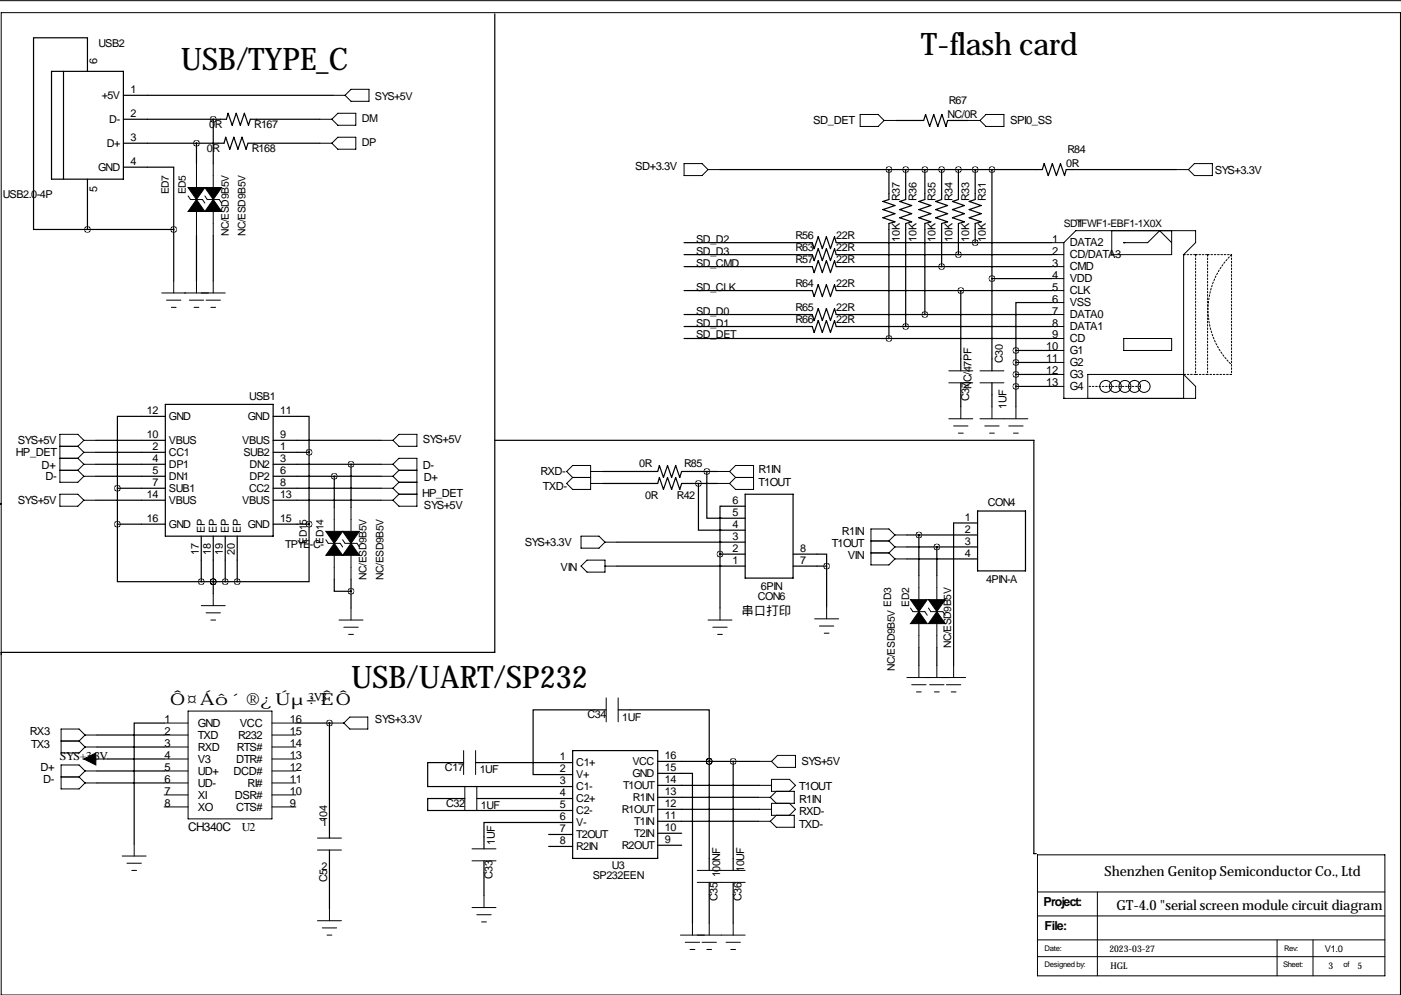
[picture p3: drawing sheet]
<svg xmlns="http://www.w3.org/2000/svg" width="297mm" height="211mm" viewBox="0 0 297 211" stroke-linecap="round" stroke-linejoin="round" font-family="sans-serif">
<g fill="none" stroke="#000" stroke-width=".21">
<path d="M0 .1h297.1M.3 2.7h296.6v208.3h-296.6zM74.4 18.9h3.8v2.6h-3.8l-1.2-1.3zM41.7 34.7v5.1M45.2 34.7v5.1M67.8 25.3h2.6M67.8 30.4h2.6M70.4 25.3l1.2-1.3h3.8v2.6h-3.8zM70.6 20.2h2.6M71.6 29.1h3.8v2.5h-3.8l-1.2-1.2zM145 34.7h3.8l1.3 1.3-1.3 1.2h-3.8zM150.1 36h2.6"/>
<path d="M182.4 24.3h3.8l1.3 1.2-1.3 1.3h-3.8zM187.5 25.5h2.5M205.2 25.5h2.6M209 24.3h3.9v2.5h-3.9l-1.2-1.3zM249.4 36h2.6M252 36l1.2-1.3h3.8v2.5h-3.8zM36.8 59.6v2.5M39.9 41.5l.5 .8h2.5l.5 .8M41.7 44.8v5.1M41.7 59.6v2.5M43.4 41.5l.5 .8h2.6l.5 .8M45.2 44.8v5.1"/>
<path d="M45.2 59.6v2.5M223 54h2.6M223 51.4h2.6M223 56.5h2.6M223 59.1h2.6M225.6 51.4l2.5-2.5h25.4v2.5l-2.5 2.6v30.5M225.6 51.4v33.1M235.7 48.9v5.1h12.7v-5.1M238.3 51.4h.1M238.3 51.4h5l2.6-2.5 2.5 2.5M34.3 62.1h13.5M35.3 63.6h3.1"/>
<path d="M36.3 65.2h1M40.1 63.6h3.1M41.1 65.2h1.1M43.7 63.6h3M44.7 65.2h1M201.2 78.6h5M207.8 78.6h5.1M223 71.8h2.6M223 74.3h2.6M223 79.4h2.6M223 61.6h2.6M223 64.1h2.6"/>
<path d="M223 66.7h2.6M223 69.2h2.6M223 76.8h2.6M238.3 71.8h10.1v2.5h-10.1zM12.7 94.6h3.8M12.7 97.2h3.8M12.7 99.7h3.8M16.5 94.6l1.3 1.3M16.5 97.2l1.3 1.2M16.5 99.7l1.3 1.3M17.8 93.4h2.5M17.8 93.4l-1.3 1.2"/>
<path d="M17.8 93.4l-1.3-1.3h-3.8v10.1h3.8l1.3-1.2M17.8 95.9h2.5M17.8 95.9l-1.3 1.3M17.8 98.4h2.5M17.8 98.4l-1.3 1.3M80.8 93.4h2.5M80.8 98.4h2.5M83.3 98.4l1.3-1.2h3.8v10.1h-3.8l-1.3-1.2M83.3 98.4l1.3 1.3M84.6 92.1h3.8v2.5h-3.8l-1.3-1.2zM84.6 99.7h3.8M84.6 99.7l-1.3 1.3"/>
<path d="M120.1 100l1.3-1.3h3.8v5.1h-3.8l-1.3-1.3 1.3-1.3zM125.2 100h2.6M152.1 100h2.6M154.7 100l1.3-1.3h3.8v5.1h-3.8l-1.3-1.3M154.7 100l1.3 1.2M201.2 81.2h5M201.2 88.8h5M202.2 90.3h3M203.2 91.8h1M203.7 86.2v2.6M207.8 81.2h5.1M207.8 88.8h10.1"/>
<path d="M208.8 90.3h3M209.8 91.8h1M210.3 86.2v2.6M213.9 90.3h3M214.9 91.8h1M215.4 86.2v2.6M223 81.9h2.6M225.6 84.5h.1M225.6 84.5h27.9v-2.6l-2.5-2.5h-20.4v5.1M0 106.8h.3M0 106.7l.3 .1M.3 106.8l-.4 .2"/>
<path d="M12.7 104.8h3.8l1.3 1.3-1.3 1.2h-3.8zM17.8 101h2.5M17.8 106.1h2.5M69.1 114.4l.5 .8h2.5l.5 .8M70.9 107.6v5.1M70.9 117.7v5.1M72.6 114.4l.6 .8h2.5l.5 .8M74.4 107.6v5.1M74.4 117.7v5.1M80.8 101h2.5M80.8 106.1h2.5M80.8 103.5h2.5"/>
<path d="M83.3 103.5l1.3 1.3M83.3 101l1.3 1.2M84.6 102.2h3.8M84.6 104.8h3.8M84.6 104.8l-1.3 1.3M84.6 102.2l-1.3 1.3M121.4 101.2h3.8M123.2 113.7h3.8l1.3 1.2-1.3 1.3h-3.8zM125.2 102.5h2.6M128.3 114.9h2.5M152.1 102.5h2.6M156 101.2h3.8"/>
<path d="M156 101.2l-1.3 1.3M184.7 117.2h3.8M184.7 114.7h3.8M188.5 117.2l1.2 1.3M188.5 114.7l1.2 1.3M189.7 118.5h2.6M189.7 113.4l-1.2-1.2h-3.8v7.6h3.8l1.2-1.3M189.7 116h2.6M189.7 116l-1.2 1.2M189.7 113.4h2.6M189.7 113.4l-1.2 1.3M296.9 106.8h.2"/>
<path d="M296.9 106.8l.2 .1M297.1 106.7l-.2 .1M42.7 128.4h5.1M43.7 129.9h3M44.7 131.5h1M45.2 125.9v2.5M71.9 131.5h5.1M72.9 133h3M73.9 134.5h1M74.4 128.9v2.6M123.2 120l1.3-1.2h3.8v2.5h-3.8zM128.3 120h2.5"/>
<path d="M150.1 131.5h5.1M151.1 133h3.1M152.1 134.5h1.1M152.7 128.9v2.6M172.7 131.2h5.1M173.7 132.7h3.1M174.8 134.3h1M175.3 128.7v2.5M193 128.9l.5 .8h2.6l.5 .7M194.8 122.1v5M194.8 132.2v5.1M196.8 128.9l.6 .8h2.5l.5 .7"/>
<path d="M198.6 122.1v5M198.6 132.2v5.1M13 157.1h3.8M16.8 157.1l1.2 1.3M18 155.8h2.6M18 158.4h2.6M18 155.8l-1.2-1.2h-3.8v5.1h3.8l1.2-1.3M18 155.8l-1.2 1.3M34.8 155.8h5.1M34.8 158.4h5.1M34.8 153.3h5.1M39.9 150.8h17.8v22.8h-17.8z"/>
<path d="M57.7 155.8h5M57.7 158.4h5M57.7 153.3h5M70.4 153.3h2.5M72.9 153.3l1.3-1.3h3.8v2.6h-3.8zM98.3 159.1v5.1M100.8 159.1v5.1M128.5 148v5M131.1 148v5M192.3 143.7h12.4M193.3 145.2h3M194.3 146.7h1"/>
<path d="M194.8 141.1v2.6M197.1 145.2h3.1M198.1 146.7h1M198.6 141.1v2.6M200.7 145.2h3M201.7 146.7h1M202.2 141.1v2.6M13 164.7h3.8M16.8 164.7l1.2 1.3M17.8 160.9h5.1M18 163.5h2.6M18 166h2.6"/>
<path d="M18 163.5l-1.2-1.3h-3.8v5.1h3.8l1.2-1.3M18 163.5l-1.2 1.2M28.4 179v2.5M34.8 160.9h5.1M34.8 163.5h5.1M34.8 166h5.1M34.8 168.5h5.1M34.8 171.1h5.1M57.7 160.9h5M57.7 163.5h5M57.7 166h5M57.7 168.5h5"/>
<path d="M57.7 171.1h5M67.3 177.7h5.1M98.6 166.8v5M100.1 180h5.1M101.1 166.8v5M160.8 169.1h2.5M160.8 174.1h2.5M161 166.5h2.6M161 171.6h2.6M161 161.4h2.6M163.3 169.1l1.3 1.2M164.6 167.8l-1.3 1.3"/>
<path d="M164.6 172.9l-1.3 1.2M164.8 160.2h3.9v2.5h-3.9l-1.2-1.3zM167.4 167.8l1.3-1.3-1.3-1.3h-3.8v2.6h4.8v2.5h-4.8v2.6h4.8v2.5h-3.8l-1.3-1.3M167.4 170.3l1.3 1.3-1.3 1.3M25.9 181.5h5.1M26.9 183h3.1M27.9 184.5h1.1M67.3 180.2h5.1M67.3 195.2h5.1M68.3 196.7h3.1M69.3 198.3h1.1M69.8 192.7v2.5"/>
<path d="M100.1 182.5h5.1M100.1 192.4h5.1M101.1 193.9h3M102.1 195.5h1M102.6 189.9v2.5M144.3 198.3h13.7M145.3 199.8h3M146.8 195.7v2.6M147.8 187.1h10.2M147.8 184.5h10.2M148.8 199.8h3.1M150.4 195.7v2.6"/>
<path d="M153.9 199.8h3.1M155.4 195.7v2.6M220 199.3h73.6M220 194.2h73.6M220 181.2h73.6v25.7h-73.6zM220 189.1h73.6M232.7 189.1v17.8M270.8 199.3v7.6M278.4 199.3v7.6M146.3 201.3h1M149.9 201.3h1M154.9 201.3h1.1"/>
<path d="M220 202.8h73.6"/>
<circle cx="234.4" cy="81.9" r="1.27"/>
<circle cx="236.5" cy="81.9" r="1.27"/>
<circle cx="238.5" cy="81.9" r="1.27"/>
<circle cx="240.5" cy="81.9" r="1.27"/>
<circle cx="242.6" cy="81.9" r="1.27"/>
</g>
<g fill="none" stroke="#000" stroke-width=".25">
<path d="M10.9 15.1h15.3v22.9h-15.3zM13.5 15.1v22.9M18.5 15.1v-7.1h-11.4v40.7h11.4M104.9 2.9v135.4h-104.6v.5M18.5 38v10.7M26.2 35.4h10.6v13.3M26.2 25.3h21.8l.4-1.3 .8 2.6 .9-2.6 .9 2.6 .8-2.6 .9 2.6 .4-1.3h14.7M26.2 30.4h21.3l.4-1.3 .8 2.5 .9-2.5 .8 2.5 .9-2.5 .9 2.5 .4-1.2h15.2M26.2 20.2h44.4M41.7 30.4v4.3M45.2 25.3v9.4M152.7 36h68.3l.4-1.3 .8 2.5 .9-2.5 .9 2.5 .8-2.5 .9 2.5 .4-1.2h23.3"/>
<path d="M188.5 36v6.3l-1.3 .4 2.5 .9-2.5 .8 2.5 .9-2.5 .9 2.5 .8-1.2 .4v24.4M190 25.5h5.8l.4-1.2 .9 2.5 .9-2.5 .8 2.5 .9-2.5 .9 2.5 .3-1.3h4.3M192 36v6.3l-1.2 .4 2.5 .9-2.5 .8 2.5 .9-2.5 .9 2.5 .8-1.3 .4v21.8M196.1 36v6.3l-1.3 .4 2.6 .9-2.6 .8 2.6 .9-2.6 .9 2.6 .8-1.3 .4v19.3M199.6 36v6.3l-1.2 .4 2.5 .9-2.5 .8 2.5 .9-2.5 .9 2.5 .8-1.3 .4v9.1M203.2 36v6.3l-1.3 .4 2.6 .9-2.6 .8 2.6 .9-2.6 .9 2.6 .8-1.3 .4v6.6M206.8 36v6.3l-1.3 .4 2.5 .9-2.5 .8 2.5 .9-2.5 .9 2.5 .8-1.2 .4v4M210.3 36v42.6M18.5 48.7h18.3M36.8 48.7v10.9M41.7 49.9v9.7M45.2 49.9v9.7"/>
<path d="M145 51.4h27.2l.4 1.3 .9-2.5 .8 2.5 .9-2.5 .9 2.5 .8-2.5 .4 1.2h45.7M145 56.5h27.2l.4 1.3 .9-2.5 .8 2.5 .9-2.5 .9 2.5 .8-2.5 .4 1.2h45.7M145 54h27.2l.4 1.3 .9-2.6 .8 2.6 .9-2.6 .9 2.6 .8-2.6 .4 1.3h45.7M210.3 59.1h12.7M145 61.6h27.2l.4 1.3 .9-2.6 .8 2.6 .9-2.6 .9 2.6 .8-2.6 .4 1.3h45.7M145 66.7h27.2l.4 1.3 .9-2.6 .8 2.6 .9-2.6 .9 2.6 .8-2.6 .4 1.3h45.7M145 69.2h27.2l.4 1.3 .9-2.5 .8 2.5 .9-2.5 .9 2.5 .8-2.5 .4 1.2h45.7M145 71.8h78M203.7 61.6v17M215.4 74.3v11.9M215.4 74.3h7.6M215.4 76.8h7.6"/>
<path d="M215.4 79.4h7.6M223 64.1h-7.6v10.2M20.3 93.4h14.8M20.3 95.9h14.8M20.3 98.4h14.8M35.1 88.3h-10.2v15.2M35.1 85.7h22.8v28h-22.8zM57.9 88.3h7.6v7.6M57.9 93.4h22.9M57.9 95.9h7.6M57.9 98.4h22.9M65.5 95.9v15.2"/>
<path d="M74.4 98.4v9.2M104.9 93.4h114.3v87.6h.5M127.8 100h11.6l.4-1.3 .9 2.5 .8-2.5 .9 2.5 .9-2.5 .8 2.5 .4-1.2h7.6M149.9 100v9.9h8.1M203.7 81.2v5M210.3 81.2v5M215.4 81.9h7.6M20.3 101h14.8M20.3 106.1h14.8M24.9 111.1v12.2h17.8M24.9 103.5h10.2M24.9 111.1h10.2"/>
<path d="M24.9 103.5v7.6M42.7 113.7v9.6M45.2 113.7v12.2M47.8 113.7v9.6M50.3 113.7v9.6M57.9 101h22.9M57.9 103.5h22.9M57.9 106.1h22.9M57.9 111.1h7.6M65.5 111.1v12.2h-15.2M70.9 101v6.6M127.8 102.5h11.6l.4-1.3 .9 2.6 .8-2.6 .9 2.6 .9-2.6 .8 2.6 .4-1.3h7.6"/>
<path d="M130.8 114.9h27.2M148.1 102.5v9.9h9.9M152.7 117.5h5.3M152.7 117.5v11.4M158 107.3h-5.3v10.2M158 104.8h10.1v17.8h-10.1zM168.1 117.5h7.2v2.5M192.3 113.4h15M192.3 116h15M192.3 118.5h15M194.8 113.4v8.7M198.6 116v6.1"/>
<path d="M207.3 108.3h10.1v12.7h-10.1zM207.3 110.9h-5.1v30.2M42.7 123.3h7.6M45.2 123.3h.1M70.9 122.8v2.6h3.5M74.4 122.8v6.1M130.8 120h27.2M168.1 120h7.2M175.3 120v8.7M194.8 137.3v3.8M198.6 137.3v3.8M20.6 155.8h14.2"/>
<path d="M20.6 158.4h14.2M34.8 153.3h-6.4v25.7M62.7 153.3h7.7M69.8 153.3v24.4M121.4 159.1h18v22.9h-18zM128.5 150.5h-15.5v13.7h8.4M131.1 150.5h19.3v10.9M20.6 163.5h14.2M20.6 166h14.2M22.9 160.9h11.9M98.3 161.7h-7.6v5.1h30.7M98.6 169.3h-7.9v2.5h30.7"/>
<path d="M100.8 161.7h20.6M101.1 169.3h20.3M116.3 176.9h5.1M116.3 179.5h5.1M121.4 174.4h-18.8v5.6M139.4 164h7.4v31.7M139.4 161.4h21.6M139.4 166.5h21.6M139.4 169.1h21.4M139.4 171.6h21.6M139.4 174.1h21.4M139.4 176.7h5.1"/>
<path d="M139.4 179.2h5.1M150.4 161.4h.1M150.4 161.4v23.1M155.4 161.4v23.1M69.8 180.2v12.5M102.6 182.5v7.4M150.4 187.1v8.6M155.4 187.1v8.6"/>
</g>
<g fill="none" stroke="#000" stroke-width=".21" stroke-dasharray=".4 .4">
<path d="M251 54h.1M251 54h2.5M253.5 54v25.4M253.5 54h.1M253.5 54h2.5M256 54v25.4M256 54h.1M256 54h5.1M261.1 54v25.4M261.1 54a16.2 16.2 0 0 0 0 23.3M253.5 79.4h-2.5M256 79.4h-2.5"/>
<path d="M261.1 79.4h-5.1M230.9 81.9h10.9"/>
</g>
<g fill="#000" stroke="#000" stroke-width=".21">
<path d="M39.9 39.8h3.5l-1.7 2.5zM41.7 42.3l1.7 2.5h-3.5zM43.4 39.8h3.6l-1.8 2.5zM45.2 42.3l1.8 2.5h-3.6zM69.1 112.7h3.5l-1.7 2.5zM70.9 115.2l1.7 2.5h-3.5zM72.6 112.7h3.6l-1.8 2.5zM74.4 115.2l1.8 2.5h-3.6zM193 127.1h3.6l-1.8 2.6zM194.8 129.7l1.8 2.5h-3.6zM196.8 127.1h3.6l-1.8 2.6zM198.6 129.7l1.8 2.5h-3.6z"/>
<path d="M17.8 160.9l2.5-1.2v2.5z"/>
</g>
<path d="M215.3 76.8a.05 .05 0 0 0 .1 0 .05 .05 0 0 0-.1 0zM215.3 79.4a.05 .05 0 0 0 .1 0 .05 .05 0 0 0-.1 0zM215.3 74.3a.05 .05 0 0 0 .1 0 .05 .05 0 0 0-.1 0zM215.3 81.9a.05 .05 0 0 0 .1 0 .05 .05 0 0 0-.1 0zM210.3 59.1a.05 .05 0 0 0 .1 0 .05 .05 0 0 0-.1 0zM188.4 71.8a.05 .05 0 0 0 .1 0 .05 .05 0 0 0-.1 0zM210.3 36a.05 .05 0 0 0 .1 0 .05 .05 0 0 0-.1 0zM192 36a.05 .05 0 0 0 .1 0 .05 .05 0 0 0-.1 0zM196 36a.05 .05 0 0 0 .1 0 .05 .05 0 0 0-.1 0zM199.6 36a.05 .05 0 0 0 .1 0 .05 .05 0 0 0-.1 0zM206.7 36a.05 .05 0 0 0 .1 0 .05 .05 0 0 0-.1 0zM206.7 51.4a.05 .05 0 0 0 .1 0 .05 .05 0 0 0-.1 0zM199.6 56.5a.05 .05 0 0 0 .1 0 .05 .05 0 0 0-.1 0zM192 69.2a.05 .05 0 0 0 .1 0 .05 .05 0 0 0-.1 0zM196 66.7a.05 .05 0 0 0 .1 0 .05 .05 0 0 0-.1 0zM188.4 36a.05 .05 0 0 0 .1 0 .05 .05 0 0 0-.1 0zM65.5 111.1a.05 .05 0 0 0 .1 0 .05 .05 0 0 0-.1 0zM24.8 111.1a.05 .05 0 0 0 .1 0 .05 .05 0 0 0-.1 0zM50.2 123.3a.05 .05 0 0 0 .1 0 .05 .05 0 0 0-.1 0zM47.7 123.3a.05 .05 0 0 0 .1 0 .05 .05 0 0 0-.1 0zM45.2 123.3a.05 .05 0 0 0 .1 0 .05 .05 0 0 0-.1 0zM42.6 123.3a.05 .05 0 0 0 .1 0 .05 .05 0 0 0-.1 0zM45.2 123.3a.05 .05 0 0 0 .1 0 .05 .05 0 0 0-.1 0zM74.4 98.4a.05 .05 0 0 0 .1 0 .05 .05 0 0 0-.1 0zM70.8 101a.05 .05 0 0 0 .1 0 .05 .05 0 0 0-.1 0zM74.4 125.4a.05 .05 0 0 0 .1 0 .05 .05 0 0 0-.1 0zM65.5 95.9a.05 .05 0 0 0 .1 0 .05 .05 0 0 0-.1 0zM24.8 103.5a.05 .05 0 0 0 .1 0 .05 .05 0 0 0-.1 0zM45.2 25.3a.05 .05 0 0 0 .1 0 .05 .05 0 0 0-.1 0zM41.6 30.4a.05 .05 0 0 0 .1 0 .05 .05 0 0 0-.1 0zM155.4 161.4a.05 .05 0 0 0 .1 0 .05 .05 0 0 0-.1 0zM150.3 161.4a.05 .05 0 0 0 .1 0 .05 .05 0 0 0-.1 0zM150.3 161.4a.05 .05 0 0 0 .1 0 .05 .05 0 0 0-.1 0zM148 102.5a.05 .05 0 0 0 .1 0 .05 .05 0 0 0-.1 0zM149.8 100a.05 .05 0 0 0 .1 0 .05 .05 0 0 0-.1 0zM175.2 120a.05 .05 0 0 0 .1 0 .05 .05 0 0 0-.1 0zM152.6 117.5a.05 .05 0 0 0 .1 0 .05 .05 0 0 0-.1 0zM69.8 153.3a.05 .05 0 0 0 .1 0 .05 .05 0 0 0-.1 0zM203.7 61.6a.05 .05 0 0 0 .1 0 .05 .05 0 0 0-.1 0zM198.6 116a.05 .05 0 0 0 .1 0 .05 .05 0 0 0-.1 0zM194.8 113.4a.05 .05 0 0 0 .1 0 .05 .05 0 0 0-.1 0zM36.8 48.7a.05 .05 0 0 0 .1 0 .05 .05 0 0 0-.1 0zM18.5 48.7a.05 .05 0 0 0 .1 0 .05 .05 0 0 0-.1 0z" fill="#000" stroke="#000" stroke-width="1.3"/>
<g font-size="6.6">
<text x="195.3" y="11.6">T-flash card</text>
<text x="38.4" y="14.9">USB/TYPE_C</text>
<text x="74.4" y="145.9">USB/UART/SP232</text>
</g>
<text font-size="3.5" x="36.1" y="149.5">Ô¤Áô´®¿Úµ÷ÊÔ</text>
<g font-size="3">
<text x="234.2" y="185.8">Shenzhen Genitop Semiconductor Co., Ltd</text>
<text x="236.7" y="192.9">GT-4.0 &quot;serial screen module circuit diagram</text>
</g>
<g font-size="2.6">
<text x="157.2" y="130.4">串口打印</text>
<text x="221.2" y="192.2">Project:</text>
<text x="221.5" y="197.2">File:</text>
</g>
<g font-size="2.5">
<text x="65.3" y="148.7">3V3</text>
<text x="12.7" y="161.2">SYS+3.3V</text>
<text x="39.9" y="176.2">CH340C</text>
<text x="51.3" y="176.2">U2</text>
</g>
<g font-size="2.4">
<text x="172.4" y="26.3">SD_DET</text>
<text x="214.2" y="26.3">SPI0_SS</text>
<text x="134.7" y="36">SD+3.3V</text>
<text x="257.6" y="37">SYS+3.3V</text>
<text x="223.1" y="54">2</text>
<text x="223.1" y="51.4">1</text>
<text x="226.8" y="52.2">DATA2</text>
<text x="223.1" y="56.5">3</text>
<text x="223.1" y="59.1">4</text>
<text x="226.8" y="54.8">CD/DATA3</text>
<text x="226.8" y="57.3">CMD</text>
<text x="226.8" y="59.9">VDD</text>
<text x="223.1" y="61.6">5</text>
<text x="223.1" y="64.1">6</text>
<text x="226.8" y="62.4">CLK</text>
<text x="226.8" y="64.9">VSS</text>
<text x="223.1" y="66.7">7</text>
<text x="223.1" y="69.2">8</text>
<text x="223.1" y="71.8">9</text>
<text x="226.8" y="67.5">DATA0</text>
<text x="226.8" y="70">DATA1</text>
<text x="221.8" y="74.3">10</text>
<text x="221.8" y="76.8">11</text>
<text x="226.8" y="72.6">CD</text>
<text x="226.8" y="75.1">G1</text>
<text x="226.8" y="77.6">G2</text>
<text x="221.8" y="79.4">12</text>
<text x="221.8" y="81.9">13</text>
<text x="226.8" y="80.2">G3</text>
<text x="226.8" y="82.7">G4</text>
<text x="3.8" y="94.1">SYS+5V</text>
<text x="89.6" y="93.9">SYS+5V</text>
<text x="3.4" y="96.7">HP_DET</text>
<text x="8.8" y="99.5">D+</text>
<text x="9.6" y="101.7">D-</text>
<text x="89.6" y="99.5">D-</text>
<text x="89.9" y="102">D+</text>
<text x="114.6" y="100.8">RXD-</text>
<text x="160.8" y="100.3">R1IN</text>
<text x="3.8" y="106.8">SYS+5V</text>
<text x="89.5" y="105.3">HP_DET</text>
<text x="89.9" y="107.8">SYS+5V</text>
<text x="115.1" y="103.8">TXD-</text>
<text x="160.8" y="103.1">T1OUT</text>
<text x="178.5" y="113.4">R1IN</text>
<text x="111.2" y="115.7">SYS+3.3V</text>
<text x="176.3" y="116">T1OUT</text>
<text x="179.7" y="118.5">VIN</text>
<text x="118.9" y="121">VIN</text>
<text x="6.3" y="155.9">RX3</text>
<text x="34.8" y="155.8">2</text>
<text x="34.8" y="153.3">1</text>
<text x="41.9" y="154.1">GND</text>
<text x="50.9" y="154.1">VCC</text>
<text x="61.5" y="155.8">15</text>
<text x="61.5" y="153.3">16</text>
<text x="79.5" y="153.3">SYS+3.3V</text>
<text x="6.6" y="158.7">TX3</text>
<text x="34.8" y="158.4">3</text>
<text x="34.8" y="160.9">4</text>
<text x="41.9" y="156.6">TXD</text>
<text x="41.9" y="159.2">RXD</text>
<text x="41.9" y="161.7">V3</text>
<text x="50.1" y="161.7">DTR#</text>
<text x="50.2" y="159.2">RTS#</text>
<text x="50.5" y="156.6">R232</text>
<text x="61.5" y="160.9">13</text>
<text x="61.5" y="158.4">14</text>
<text x="8.6" y="163.5">D+</text>
<text x="9.1" y="166">D-</text>
<text x="34.8" y="163.5">5</text>
<text x="34.8" y="166">6</text>
<text x="41.9" y="164.3">UD+</text>
<text x="41.9" y="166.8">UD-</text>
<text x="49.5" y="164.3">DCD#</text>
<text x="52.5" y="166.8">RI#</text>
<text x="61.5" y="166">11</text>
<text x="61.5" y="163.5">12</text>
<text x="169.4" y="167.5">T1OUT</text>
<text x="169.9" y="162.2">SYS+5V</text>
<text x="34.8" y="168.5">7</text>
<text x="34.8" y="171.1">8</text>
<text x="41.9" y="169.3">XI</text>
<text x="41.9" y="171.9">XO</text>
<text x="49.8" y="169.3">DSR#</text>
<text x="50.1" y="171.9">CTS#</text>
<text x="61.5" y="171.1">9</text>
<text x="61.5" y="168.5">10</text>
<text x="169.4" y="170.3">R1IN</text>
<text x="169.4" y="172.9">RXD-</text>
<text x="169.4" y="175.7">TXD-</text>
</g>
<g font-size="2.3">
<text x="20.9" y="10">USB2</text>
<text x="20.6" y="13.6" transform="rotate(-90 20.6 13.6)">6</text>
<text x="21.6" y="21">+5V</text>
<text x="27.7" y="19.7">1</text>
<text x="79.5" y="21.2">SYS+5V</text>
<text x="201.2" y="22">R67</text>
<text x="23.2" y="26.1">D-</text>
<text x="27.7" y="24.8">2</text>
<text x="27.7" y="29.9">3</text>
<text x="44.4" y="27.2">0R</text>
<text x="53.9" y="27.2">R167</text>
<text x="76.7" y="25.8">DM</text>
<text x="200.9" y="25">NC/0R</text>
<text x="22.6" y="31.1">D+</text>
<text x="27.7" y="34.9">4</text>
<text x="43.8" y="32.3">0R</text>
<text x="53.4" y="32.3">R168</text>
<text x="76.7" y="30.9">DP</text>
<text x="226.1" y="35.4">0R</text>
<text x="226.3" y="32.4">R84</text>
<text x="20.6" y="40.7" transform="rotate(-90 20.6 40.7)">5</text>
<text x="20.8" y="36.2">GND</text>
<text x=".6" y="42.1">USB2.0-4P</text>
<text x="190.8" y="42.6" transform="rotate(-90 190.8 42.6)">R37</text>
<text x="194.3" y="42.6" transform="rotate(-90 194.3 42.6)">R36</text>
<text x="198.4" y="42.6" transform="rotate(-90 198.4 42.6)">R35</text>
<text x="201.9" y="42.6" transform="rotate(-90 201.9 42.6)">R34</text>
<text x="205.5" y="42.6" transform="rotate(-90 205.5 42.6)">R33</text>
<text x="209" y="42.6" transform="rotate(-90 209 42.6)">R31</text>
<text x="147.6" y="54">SD_D3</text>
<text x="147.6" y="51.4">SD_D2</text>
<text x="168.6" y="50.7">R56</text>
<text x="168.6" y="53.2">R63</text>
<text x="177.3" y="50.7">22R</text>
<text x="177.3" y="53.2">22R</text>
<text x="190.8" y="51.2" transform="rotate(-90 190.8 51.2)">10K</text>
<text x="194.3" y="51.2" transform="rotate(-90 194.3 51.2)">10K</text>
<text x="198.4" y="51.2" transform="rotate(-90 198.4 51.2)">10K</text>
<text x="201.9" y="51.2" transform="rotate(-90 201.9 51.2)">10K</text>
<text x="205.5" y="51.2" transform="rotate(-90 205.5 51.2)">10K</text>
<text x="209" y="51.2" transform="rotate(-90 209 51.2)">10K</text>
<text x="147.6" y="56.5">SD_CMD</text>
<text x="168.6" y="55.8">R57</text>
<text x="177.3" y="55.8">22R</text>
<text x="147.6" y="61.6">SD_CLK</text>
<text x="168.6" y="60.9">R64</text>
<text x="168.6" y="65.9">R65</text>
<text x="177.3" y="60.9">22R</text>
<text x="177.3" y="65.9">22R</text>
<text x="147.6" y="71.8">SD_DET</text>
<text x="147.6" y="69.2">SD_D1</text>
<text x="147.6" y="66.7">SD_D0</text>
<text x="168.6" y="68.5">R66</text>
<text x="177.3" y="68.5">22R</text>
<text x="212.6" y="77" transform="rotate(-90 212.6 77)">C30</text>
<text x="206" y="82.5" transform="rotate(-90 206 82.5)">NC/47PF</text>
<text x="31.2" y="87.8">12</text>
<text x="35.8" y="89">GND</text>
<text x="52.5" y="89">GND</text>
<text x="52.8" y="84.7">USB1</text>
<text x="59.4" y="87.8">11</text>
<text x="205.5" y="85.1" transform="rotate(-90 205.5 85.1)">C37</text>
<text x="213.4" y="86.6" transform="rotate(-90 213.4 86.6)">1UF</text>
<text x="31.2" y="92.9">10</text>
<text x="32.3" y="95.4">2</text>
<text x="35.8" y="94.1">VBUS</text>
<text x="51.4" y="94.1">VBUS</text>
<text x="59.4" y="92.9">9</text>
<text x="59.4" y="95.4">1</text>
<text x="32.3" y="97.9">4</text>
<text x="32.3" y="100.5">5</text>
<text x="35.8" y="96.7">CC1</text>
<text x="35.8" y="99.2">DP1</text>
<text x="35.8" y="101.7">DN1</text>
<text x="51.6" y="96.7">SUB2</text>
<text x="52.9" y="99.2">DN2</text>
<text x="52.9" y="101.7">DP2</text>
<text x="59.4" y="97.9">3</text>
<text x="59.4" y="100.5">6</text>
<text x="135.5" y="99">0R</text>
<text x="145" y="99">R85</text>
<text x="31.2" y="105.6">14</text>
<text x="32.3" y="103">7</text>
<text x="35.8" y="104.3">SUB1</text>
<text x="35.8" y="106.8">VBUS</text>
<text x="51.4" y="106.8">VBUS</text>
<text x="52.8" y="104.3">CC2</text>
<text x="59.4" y="103">8</text>
<text x="59.4" y="105.6">13</text>
<text x="136.8" y="105.8">0R</text>
<text x="143.5" y="105.8">R42</text>
<text x="155.3" y="106.8">6</text>
<text x="209.4" y="107.3">CON4</text>
<text x="31.2" y="110.6">16</text>
<text x="35.8" y="111.9">GND</text>
<text x="43.4" y="112.9" transform="rotate(-90 43.4 112.9)">EP</text>
<text x="46" y="112.9" transform="rotate(-90 46 112.9)">EP</text>
<text x="48.5" y="112.9" transform="rotate(-90 48.5 112.9)">EP</text>
<text x="51.1" y="112.9" transform="rotate(-90 51.1 112.9)">EP</text>
<text x="52.5" y="111.9">GND</text>
<text x="59.4" y="110.6">15</text>
<text x="155.3" y="111.9">4</text>
<text x="155.3" y="109.4">5</text>
<text x="204.6" y="110.4">1</text>
<text x="204.6" y="112.9">2</text>
<text x="42.2" y="117.6" transform="rotate(-90 42.2 117.6)">17</text>
<text x="44.7" y="117.6" transform="rotate(-90 44.7 117.6)">18</text>
<text x="47.2" y="117.6" transform="rotate(-90 47.2 117.6)">19</text>
<text x="49.8" y="117.6" transform="rotate(-90 49.8 117.6)">20</text>
<text x="60.5" y="116.2">TPYE-C-</text>
<text x="155.3" y="119.5">1</text>
<text x="155.3" y="117">2</text>
<text x="155.3" y="114.4">3</text>
<text x="169.7" y="119.5">7</text>
<text x="169.7" y="117">8</text>
<text x="204.6" y="115.5">3</text>
<text x="204.6" y="118">4</text>
<text x="161.3" y="125.1">6PIN</text>
<text x="209.1" y="123.6">4PIN-A</text>
<text x="160.7" y="127.2">CON6</text>
<text x="124.6" y="152.3">C34</text>
<text x="131.9" y="152.8">1UF</text>
<text x="118.7" y="161.2">1</text>
<text x="141" y="160.9">16</text>
<text x="94.3" y="163.5">C17</text>
<text x="101.7" y="164">1UF</text>
<text x="118.7" y="163.7">2</text>
<text x="118.7" y="166.3">3</text>
<text x="122.2" y="162.5">C1+</text>
<text x="122.2" y="165">V+</text>
<text x="122.2" y="167.5">C1-</text>
<text x="132.1" y="167.3">T1OUT</text>
<text x="134.1" y="162.2">VCC</text>
<text x="134.1" y="164.7">GND</text>
<text x="141" y="163.5">15</text>
<text x="141" y="166">14</text>
<text x="94.6" y="171.1">C32</text>
<text x="102" y="171.6">1UF</text>
<text x="118.7" y="168.8">4</text>
<text x="118.7" y="171.3">5</text>
<text x="118.7" y="173.9">6</text>
<text x="122.2" y="170.1">C2+</text>
<text x="122.2" y="172.6">C2-</text>
<text x="131.8" y="172.4">R1OUT</text>
<text x="134.2" y="169.8">R1IN</text>
<text x="141" y="168.5">13</text>
<text x="141" y="171.1">12</text>
<text x="141" y="173.6">11</text>
<text x="68.2" y="175.1">1</text>
<text x="69.3" y="174.4" transform="rotate(-90 69.3 174.4)">104</text>
<text x="104.9" y="179.1" transform="rotate(-90 104.9 179.1)">1UF</text>
<text x="118.7" y="176.4">7</text>
<text x="118.7" y="179">8</text>
<text x="122.2" y="175.2">V-</text>
<text x="122.2" y="177.7">T2OUT</text>
<text x="131.8" y="180">R2OUT</text>
<text x="134.5" y="174.9">T1IN</text>
<text x="134.5" y="177.4">T2IN</text>
<text x="141" y="176.2">10</text>
<text x="141" y="178.7">9</text>
<text x="68.2" y="184.6">2</text>
<text x="122.2" y="180.2">R2IN</text>
<text x="129.7" y="184.3">U3</text>
<text x="157.7" y="184.9" transform="rotate(-90 157.7 184.9)">10UF</text>
<text x="69.4" y="187.1" transform="rotate(-90 69.4 187.1)">C5</text>
<text x="104.4" y="186.5" transform="rotate(-90 104.4 186.5)">C33</text>
<text x="125.7" y="186.3">SP232EEN</text>
<text x="152.1" y="191" transform="rotate(-90 152.1 191)">C35</text>
<text x="152.7" y="186" transform="rotate(-90 152.7 186)">100NF</text>
<text x="157.2" y="191" transform="rotate(-90 157.2 191)">C36</text>
</g>
<g font-size="2.2">
<text x="35.8" y="41.2" transform="rotate(-90 35.8 41.2)">ED7</text>
<text x="39.4" y="41.2" transform="rotate(-90 39.4 41.2)">ED5</text>
<text x="48.5" y="50" transform="rotate(-90 48.5 50)">NC/ESD9B5V</text>
<text x="52.1" y="50" transform="rotate(-90 52.1 50)">NC/ESD9B5V</text>
<text x="225.6" y="48.1">SD1</text>
<text x="228.1" y="48.1">TFWF1-EBF1-1X0X</text>
<text x="65" y="115.2" transform="rotate(-90 65 115.2)">ED15</text>
<text x="68.6" y="115.2" transform="rotate(-90 68.6 115.2)">ED14</text>
<text x="77.7" y="122.9" transform="rotate(-90 77.7 122.9)">NC/ESD9B5V</text>
<text x="81.3" y="122.9" transform="rotate(-90 81.3 122.9)">NC/ESD9B5V</text>
<text x="189" y="128.6" transform="rotate(-90 189 128.6)">ED3</text>
<text x="192.8" y="128.6" transform="rotate(-90 192.8 128.6)">ED2</text>
<text x="201.7" y="137.4" transform="rotate(-90 201.7 137.4)">NC/ESD9B5V</text>
<text x="189.7" y="142.2" transform="rotate(-90 189.7 142.2)">NC/ESD9B5V</text>
</g>
<g font-size="2">
<text x="235.2" y="201.8">2023-03-27</text>
<text x="280.9" y="201.8">V1.0</text>
<text x="235.5" y="205.4">HGL</text>
<text x="281.7" y="205.4">3</text>
<text x="287.8" y="205.4">5</text>
</g>
<g font-size="1.6">
<text x="221.5" y="201.6">Date:</text>
<text x="272.3" y="201.6">Rev:</text>
<text x="221.5" y="205.1">Designed by:</text>
<text x="272" y="205.1">Sheet:</text>
<text x="284.9" y="205.1">of</text>
</g>
</svg>
